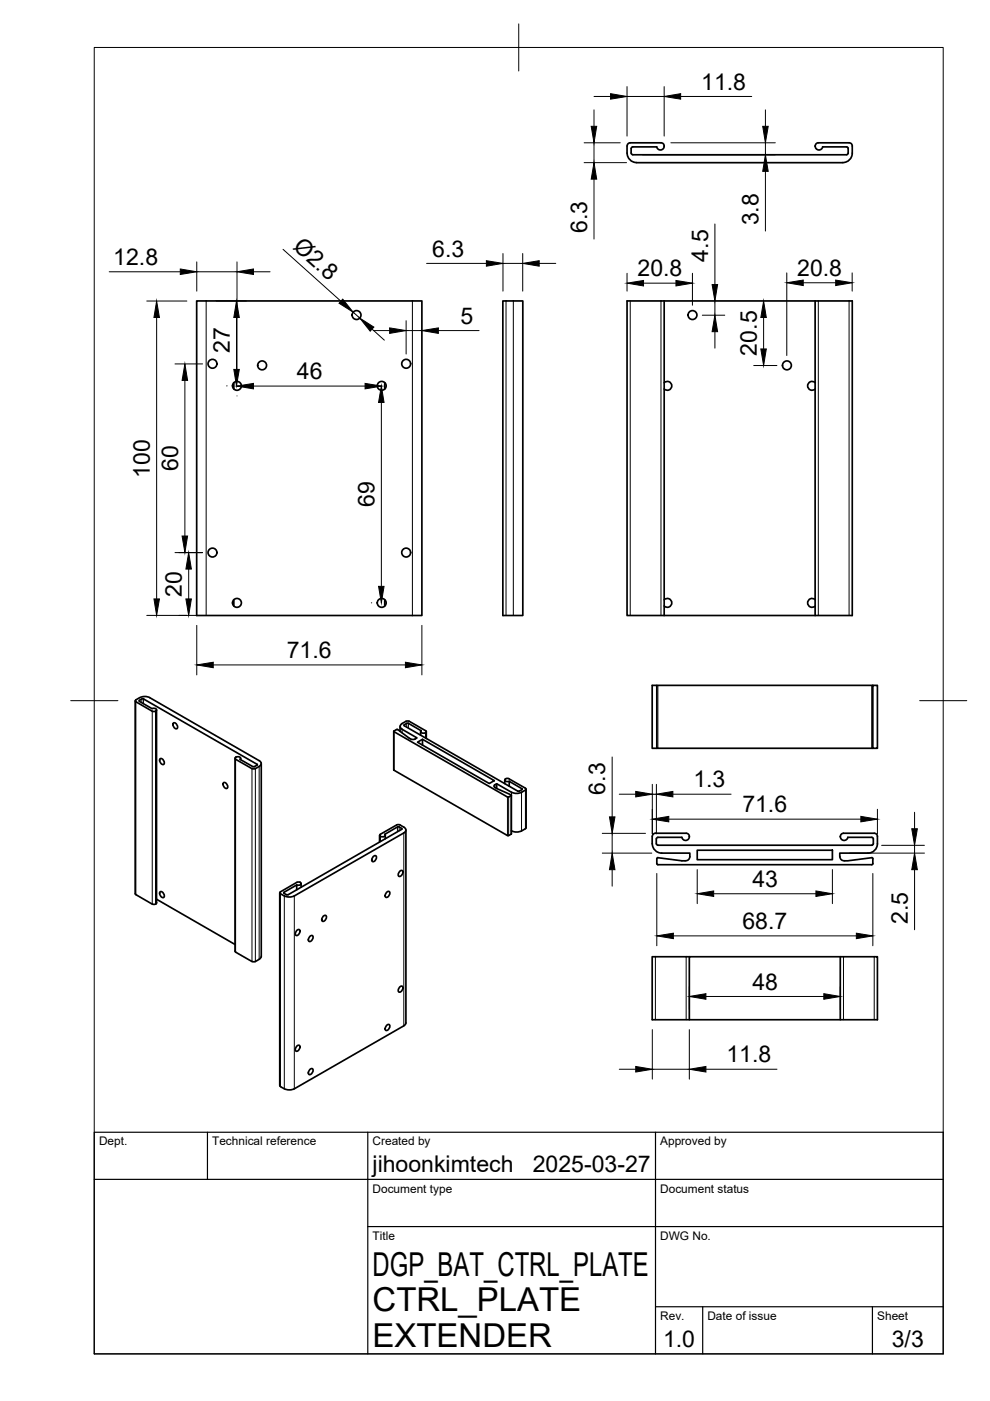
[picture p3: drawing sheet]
<svg xmlns="http://www.w3.org/2000/svg" width="210mm" height="297mm" viewBox="0 0 210 297" stroke-linecap="round" stroke-linejoin="round" font-family="sans-serif">
<!-- layer: Visible -->
<g fill="none" stroke="#000" stroke-width=".36">
<path d="M132.9 31v1.5M133 32.5a2 2 0 0 0 2 2M133 30.9a.67 .67 0 0 1 .6-.6h6.6a.78 .78 0 0 1 .6 .8 .78 .78 0 0 1-.8 .7 .78 .78 0 0 1-.8-.7M135 34.5h43.7M139.2 31.1h-5l-.4 .4v1l.4 .3h45.3l.3-.3v-1l-.3-.4h-5.1M174.4 31.1a.78 .78 0 0 1-1.3 .5 .78 .78 0 0 1 .4-1.3h6.5a.67 .67 0 0 1 .7 .7 2.91 2.91 0 0 1-1 3.2l-1 .3M41.7 63.8h47.8v66.7h-47.8zM106.6 63.8h4.2v66.7h-4.2zM140.8 63.8h-7.9v66.7h47.8v-66.7h-7.9v66.7M140.8 63.8h32M140.8 63.8v66.7M49.6 81.2v1.3"/>
<path d="M81.6 81.2v1.3M140.8 81.1a.94 .94 0 0 1 1.4 0 .94 .94 0 0 1 0 1.4 .94 .94 0 0 1-1.4 0M172.9 81.1a.94 .94 0 0 0-1.4 0 .94 .94 0 0 0 0 1.4 .94 .94 0 0 0 1.4 0M49.6 127.2v1.3M81.6 127.2v1.3M140.8 127.2a.94 .94 0 0 1 1.4 0 .94 .94 0 0 1 0 1.3 .94 .94 0 0 1-1.4 0M172.9 127.2a.94 .94 0 0 0-1.4 0 .94 .94 0 0 0 0 1.3 .94 .94 0 0 0 1.4 0M28.7 148.6v40.9l.1 .2M28.8 148.4a2.69 2.69 0 0 1 3-.5l23.1 13.4 .5 .4-.2 .6-.2 .2M28.8 148.8l3.5 2h.7M28.8 148.4l-.1 .3 .1 .1M29.5 148.7l2.7 1.5"/>
<path d="M29.6 148.5v.2M30.1 148.2l-.6 .3M30.1 148.2h.4M30.4 148.2l24.1 13.8v.2l-.5 .3M32.3 150.2a.62 .62 0 0 1 .9 .4l-.2 .2M33.2 150.5v40.9M36.7 153.3a.71 .71 0 0 1 .8 .4 .71 .71 0 0 1-.1 .8l-.6-.4zM83.5 155.1v8.2l24.1 13.8 .8-.2M83.5 155.1l24.1 13.9 .8-.3v-.2M84.8 154v1.1M85.3 154.6l3.1 1.8a1.28 1.28 0 0 1-1.7 0l-2.4-1.7h-.2l-.6 .4M85.3 153.4l.8-.5h.5l3.6 2"/>
<path d="M85.3 153.4l-.4 .5 .1 .5 .3 .2M88.5 157.4l1.1-.7 15.2 8.8-1.1 .6zM89.2 155.1v.8M89.3 154.9l-2.7-1.5h-.4l-.5 .4 24.1 13.9h.3l.6-.4-2.7-1.6M89.3 154.9l-.1 .2a.63 .63 0 0 0 1 .3M89.6 156.7v1.3M90.2 155.3v.1M90.3 154.9l.1 .2-.1 .2M90.4 155.1v1.5M139.3 145.3v13.4h45.8M185.1 145.3v13.4h.9v-13.4h-47.7v13.4h1M33.9 160.9a.71 .71 0 0 1 .8 .3 .71 .71 0 0 1-.1 .9l-.6-.4z"/>
<path d="M47.4 166a.71 .71 0 0 1 .7 .3 .71 .71 0 0 1-.1 .9l-.6-.5zM49.8 160.8v40.9M50 161l3.4 2M50 160.6l-.2 .2 .2 .2M50 160.6h.1M50 160.5a.71 .71 0 0 1 1 .3l-.1 .2M50.9 161l2.7 1.5M51 160.8v.3M53.4 162.9h.7M53.6 162.5h.4M54.9 162.5l-.8 .5M55.4 161.9v40.9"/>
<path d="M80.5 177.1v1.4M81.7 177.1v.7M85.2 175.6l-.6-.3h-.3l-2.7 1.6 .1 .1a.63 .63 0 0 1-1 .3M85.2 175.8l-24.1 13.9M85.2 175.6v.2M85.6 176.6l-23.2 13.4M85.6 176.6l.3-.2 .1-.6a1.78 1.78 0 0 0-1.9-.9l-3.5 2-.1 .3 .2 .1M86.1 176v40.9M104.9 166.4l-.2 .3 .3 .3M105 167l3.4 1.5M105.3 166.2v1M107 165.4v.7"/>
<path d="M107.2 165.1l.3-.1 .4 .1 3.6 2.1a2.56 2.56 0 0 1-3 .8l-3.2-1.8-.4 .2M107.2 165.1l-.2 .3a.77 .77 0 0 0 1 .3M108 165.7v1M108.4 176.2h.1M108.4 168.6v8.2M108.4 176.8h.1M108.5 176.2a2.33 2.33 0 0 0 2.1 0M111.5 167.3v8.2l-.9 .7M139.1 177.9v1M144.6 177.5h-5.1l-.3 .4M144.6 177.5a.78 .78 0 0 0 .8 .7 .78 .78 0 0 0 .7-.7 .78 .78 0 0 0-.6-.8h-6.5a.67 .67 0 0 0-.7 .6 2.94 2.94 0 0 0 1 3.3l1 .3h6a1.31 1.31 0 0 1-.6 1.5l-1.1 .1-5.1-.7M178.2 177.3v.1"/>
<path d="M178.2 177.4a.79 .79 0 0 0 .7 .8 .79 .79 0 0 0 .9-.7h5l.4 .4M178.2 177.3a.67 .67 0 0 1 .6-.6h6.6a.67 .67 0 0 1 .6 .6 2.93 2.93 0 0 1-1 3.3l-1 .3h-5.9v.7M185.2 177.9v1l-.4 .3h-45.3l-.3-.3M28.8 189.7l3.5 2h.7M33 191.7h.1M33.2 190.7l16.6 9.5M33.2 191.4l-.2 .3M33.9 189.1a.71 .71 0 0 1 .8 .4 .71 .71 0 0 1-.1 .8l-.6-.4zM59.3 189.3v40.9l1 .7M60.3 189.9a2.33 2.33 0 0 0 2.1 0M62.9 187.6l-2.7 1.7 .6 .4h.3M62.9 187.6v1"/>
<path d="M62.9 197.3l.5-.2a.71 .71 0 0 1 .1 .8 .71 .71 0 0 1-.8 .4l-.1-.5zM62.9 187.1l-3.6 2.1 .2 .3 .8 .5M62.9 187.1h.8M63.6 187.1l.2 .3a.77 .77 0 0 1-.9 .2M63.8 187.4v.7M65.7 198.6l.4-.3a.71 .71 0 0 1 .1 .9 .71 .71 0 0 1-.8 .3v-.5zM68.5 194.3l.5-.2a.71 .71 0 0 1 .1 .8 .71 .71 0 0 1-.8 .4v-.6zM79.1 181.6l.5-.2a.71 .71 0 0 1 .1 .9 .71 .71 0 0 1-.8 .3v-.5zM82 189.2l.4-.2a.71 .71 0 0 1 .1 .8 .71 .71 0 0 1-.8 .4v-.5zM84.7 184.8l.5-.3a.71 .71 0 0 1 .1 .9 .71 .71 0 0 1-.8 .3v-.5zM139.5 181.8l-.2 .3v1l.2 .2h45.3l.3-.2M147.8 180.3h28.7v2h-28.7z"/>
<path d="M178.1 181.6l.3 .7 .7 .2 5.7-.7M184.8 181.8l.3 .3M185.1 182.1v1M49.8 201.7l.2 .2M50 201.9l3.4 1.9h.7M55.4 202.8l-.2 .4-1.1 .7M82 217.4l.4-.2a.71 .71 0 0 1 .1 .8 .71 .71 0 0 1-.8 .4v-.5zM84.7 209.3l.5-.2a.71 .71 0 0 1 .1 .8 .71 .71 0 0 1-.8 .4v-.5zM86.1 216.9l-.5 .6-23.6 13.5a2.37 2.37 0 0 1-1.7-.2M146.2 202.8h-7.9v13.4h47.7v-13.4h-7.8M178.2 202.8h-32v13.4M178.2 202.8v13.4"/>
<path d="M62.9 221.8l.5-.2a.71 .71 0 0 1 .1 .9 .71 .71 0 0 1-.8 .3l-.1-.5zM65.7 226.8l.4-.2a.71 .71 0 0 1 .1 .8 .71 .71 0 0 1-.8 .3v-.5z"/>
<circle cx="45.1" cy="77.1" r=".94"/>
<circle cx="55.6" cy="77.5" r=".94"/>
<circle cx="75.6" cy="66.8" r=".94"/>
<circle cx="86.1" cy="77.1" r=".94"/>
<circle cx="146.8" cy="66.8" r=".94"/>
<circle cx="166.8" cy="77.5" r=".94"/>
<circle cx="50.2" cy="81.8" r=".94"/>
<circle cx="80.9" cy="81.8" r=".94"/>
<circle cx="45.1" cy="117.2" r=".94"/>
<circle cx="86.1" cy="117.2" r=".94"/>
<circle cx="50.2" cy="127.8" r=".94"/>
<circle cx="80.9" cy="127.8" r=".94"/>
</g>
<!-- layer: Visible Narrow -->
<g fill="none" stroke="#000" stroke-width=".21">
<path d="M43.7 63.8v66.7M87.4 63.8v66.7M107.3 63.8v66.7M108.8 63.8v66.7M133.6 63.8v66.7M140.1 63.8v66.7M173.5 63.8v66.7M180 63.8v66.7M28.8 148.8v40.9M29.5 148.5v.2M30.1 148.2v.8M30.4 148.2v1"/>
<path d="M32.3 150.8v40.9M33 150.8v40.9M83.5 155.1v8.2M85.3 154.6v.8M85.7 153.7v.2M86.2 153.4v.8M86.6 153.4v1M90.2 155.3v1.2M139.5 145.3v13.4M184.8 145.3v13.4M50 161v40.9M53.4 163v40.9"/>
<path d="M54.1 163v40.9M54.5 162v.2M54.9 162.5v40.9M80.6 177.3v1.1M80.7 177.3v1.1M84.3 175.3v1M84.6 175.3v.9M85.2 175.6v.2M85.6 176.6v40.9M104.9 166.4v.5M107.6 169v8.2M107.8 169v8.2"/>
<path d="M108.4 168.7v8.2M108.5 168v8.2M110.6 168v8.2M110.7 167.2v.2M111.4 167.5v8.2M59.5 189.5v40.9M60.2 189.2v.2M60.3 190v40.9M62.4 190v40.9M139 202.8v13.4M145.5 202.8v13.4M178.8 202.8v13.4"/>
<path d="M185.4 202.8v13.4"/>
</g>
<!-- layer: BORDER -->
<path d="M20 10.1h180v276.9h-180zM110 5.1v10M15 148.6h10M195 148.6h10" fill="none" stroke="#000" stroke-width=".21"/>
<!-- layer: TITLEBLOCK -->
<path d="M20 240.1h180v46.9h-180zM20 250h180M44 240.1v9.9M78 240.1v46.9M139 240.1v46.9M78 260.1h122M139 277.1h61M149 277.1v9.9M185 277.1v9.9" fill="none" stroke="#000" stroke-width=".25"/>
<!-- layer: FD_Dimensions -->
<g fill="none" stroke="#000" stroke-width=".21">
<path d="M132.9 18.4v10.5M140.8 18.4v10.5M123.8 30.3h7.7M123.8 34.5h9M125.9 23.3v3.5M125.9 30.3v4.2M125.9 38v12.7M125.9 20.5h3.6M132.9 20.5h7.9M136.2 32.8h28.2M142.2 30.3h22.2M144.3 20.5h15.1"/>
<path d="M162.3 23.3v3.5M162.3 30.3v2.5M162.3 36.3v12.7M23.2 57.6h15M41.7 55.5v6.2M41.7 57.6h8.5M50.2 55.5v24.2M53.7 57.6h3.6M60 52.9l12.3 11M90.4 55.8h12.7M106.6 53.7v8M106.6 55.8h4.2"/>
<path d="M110.8 53.7v8M114.3 55.8h3.5M132.9 57.9v3.8M146.8 57.9v6.8M151.6 47.5v12.8M166.8 57.9v17.5M170.3 60h6.9M180.7 57.9v3.8M31.1 63.8h8.5M33.2 67.3v59.7M37.1 77.2h5.8M45.8 63.8h6.4"/>
<path d="M50.1 67.3v11M74.9 66.2l1.4 1.2M78.9 69.8l2.6 2.3M79.1 70.1h3.5M86.1 68v7.1M86.1 70.1h3.4M92.9 70.1h8.7M136.4 60h6.9M148.9 66.8h4.8M151.6 63.8v3M151.6 70.3v3.5M159.8 77.5h4.9"/>
<path d="M161.9 67.3v6.7M39.2 80.7v33M48 81.8h.2M50.2 83.9v.1M53.7 81.9h23.7M78.7 81.8h.1M80.9 85.3v39M80.9 83.9v.1M37.1 117.2h5.8M31.1 130.5h10.5M40 120.7v6.3M41.7 132.6v10.5"/>
<path d="M78.7 127.8h.1M89.5 132.6v10.5M45.2 141h40.8M127.7 176.7h9.2M129.8 160.5v12.7M129.8 176.7v4.2M131.3 168.4h3.5M138.3 166.3v10.5M138.3 168.4h.9M139.2 166.3v10.5M141.8 173.7h40.7M142.7 168.4h12.3"/>
<path d="M186 171.6v5.2M186.9 179.2h9.1M193.9 172.2v3.5M193.9 179.2v1.7M127.7 180.9h10.5M129.8 184.4v3.5M139.3 185.2v15.3M142.8 198.4h38.8M147.8 184.4v7.2M151.3 189.5h21.7M176.5 184.4v7.2M180.2 180.9h15.8"/>
<path d="M185.1 185.2v15.3M193.9 184.4v12.7M138.3 218.3v10.5M146.2 209.2v4.9M146.2 218.3v10.5M149.7 211.3h25M178.2 209.2v4.9M131.3 226.7h3.5M138.3 226.7h7.9M149.7 226.7h15"/>
</g>
<g fill="#000" stroke="#000" stroke-width=".21">
<path d="M129.5 19.9l3.4 .6-3.4 .5zM140.8 20.5l3.5-.6v1.1zM125.3 26.8h1.2l-.6 3.5zM125.9 34.5l.6 3.5h-1.2zM161.7 26.8h1.2l-.6 3.5zM162.3 32.8l.6 3.5h-1.2zM38.2 57l3.5 .6-3.5 .6zM50.2 57.6l3.5-.6v1.2zM103.1 55.3l3.5 .5-3.5 .6zM110.8 55.8l3.5-.5v1.1zM132.9 60l3.5-.5v1.1zM143.3 59.5l3.5 .5-3.5 .6z"/>
<path d="M166.8 60l3.5-.6v1.1zM177.2 59.4l3.5 .6-3.5 .5zM33.2 63.8l.6 3.5h-1.2zM49.6 78.3h1.1l-.6 3.5zM50.1 63.8l.6 3.5h-1.1zM72.7 63.4l2.2 2.8-3-1.9zM76.3 67.4l3 1.9-.8 .9zM82.6 69.5l3.5 .6-3.5 .6zM89.5 70.1l3.4-.6v1.2zM151.6 66.8l.5 3.5h-1.1zM151 60.3h1.1l-.5 3.5zM161.3 74h1.2l-.6 3.5z"/>
<path d="M161.9 63.8l.6 3.5h-1.2zM39.2 77.2l.6 3.5h-1.2zM50.2 81.9l3.5-.6v1.2zM77.4 81.3l3.5 .6-3.5 .6zM80.9 81.8l.5 3.5h-1.1zM38.6 113.7h1.2l-.6 3.5zM32.6 127h1.2l-.6 3.5zM40 117.2l.6 3.5h-1.2zM39.4 127h1.2l-.6 3.5zM80.3 124.3h1.1l-.5 3.5zM41.7 141l3.5-.6v1.2zM86 140.4l3.5 .6-3.5 .6z"/>
<path d="M129.2 173.2h1.2l-.6 3.5zM134.8 167.8l3.5 .6-3.5 .6zM138.3 173.7l3.5-.6v1.2zM139.2 168.4l3.5-.6v1.2zM182.5 173.1l3.5 .6-3.5 .6zM193.3 175.7h1.2l-.6 3.5zM129.8 180.9l.6 3.5h-1.2zM139.3 198.4l3.5-.5v1.1zM147.8 189.5l3.5-.6v1.2zM173 188.9l3.5 .6-3.5 .6zM181.6 197.9l3.5 .5-3.5 .6zM193.9 180.9l.6 3.5h-1.2z"/>
<path d="M146.2 211.3l3.5-.6v1.2zM174.7 210.7l3.5 .6-3.5 .6zM134.8 226.1l3.5 .6-3.5 .6zM146.2 226.7l3.5-.6v1.2z"/>
</g>
<g font-size="7">
<text x="79" y="270.6">DGP_BAT_CTRL_PLATE</text>
<text x="79" y="278.1">CTRL_PLATE</text>
<text x="79" y="285.5">EXTENDER</text>
</g>
<g font-size="4.9">
<text x="148.7" y="19">11.8</text>
<text x="160.8" y="47.8" transform="rotate(-90 160.8 47.8)">3.8</text>
<text x="61.9" y="52.5" transform="rotate(42 61.9 52.5)">Ø2.8</text>
<text x="124.5" y="49.5" transform="rotate(-90 124.5 49.5)">6.3</text>
<text x="24" y="56.2">12.8</text>
<text x="91.7" y="54.4">6.3</text>
<text x="135.2" y="58.6">20.8</text>
<text x="150.1" y="55.5" transform="rotate(-90 150.1 55.5)">4.5</text>
<text x="169" y="58.5">20.8</text>
<text x="97.6" y="68.6">5</text>
<text x="48.7" y="74.8" transform="rotate(-90 48.7 74.8)">27</text>
<text x="160.4" y="75.4" transform="rotate(-90 160.4 75.4)">20.5</text>
<text x="62.9" y="80.4">46</text>
<text x="31.7" y="101.4" transform="rotate(-90 31.7 101.4)">100</text>
<text x="37.7" y="99.9" transform="rotate(-90 37.7 99.9)">60</text>
<text x="79.4" y="107.5" transform="rotate(-90 79.4 107.5)">69</text>
<text x="38.5" y="126.5" transform="rotate(-90 38.5 126.5)">20</text>
<text x="60.8" y="139.5">71.6</text>
<text x="147" y="166.9">1.3</text>
<text x="128.3" y="168.5" transform="rotate(-90 128.3 168.5)">6.3</text>
<text x="157.4" y="172.2">71.6</text>
<text x="159.5" y="188">43</text>
<text x="157.4" y="197">68.7</text>
<text x="192.4" y="195.9" transform="rotate(-90 192.4 195.9)">2.5</text>
<text x="159.5" y="209.8">48</text>
<text x="154" y="225.2">11.8</text>
<text x="79" y="248.5">jihoonkimtech</text>
<text x="113" y="248.5">2025-03-27</text>
<text x="140.6" y="285.7">1.0</text>
<text x="189.1" y="285.7">3/3</text>
</g>
<g font-size="2.5">
<text x="21" y="242.9">Dept.</text>
<text x="45" y="242.9">Technical reference</text>
<text x="79" y="242.9">Created by</text>
<text x="140" y="242.9">Approved by</text>
<text x="79" y="252.8">Document type</text>
<text x="140" y="252.8">Document status</text>
<text x="79" y="262.9">Title</text>
<text x="140" y="262.9">DWG No.</text>
<text x="140" y="279.9">Rev.</text>
<text x="150" y="279.9">Date of issue</text>
<text x="186" y="279.9">Sheet</text>
</g>
</svg>
